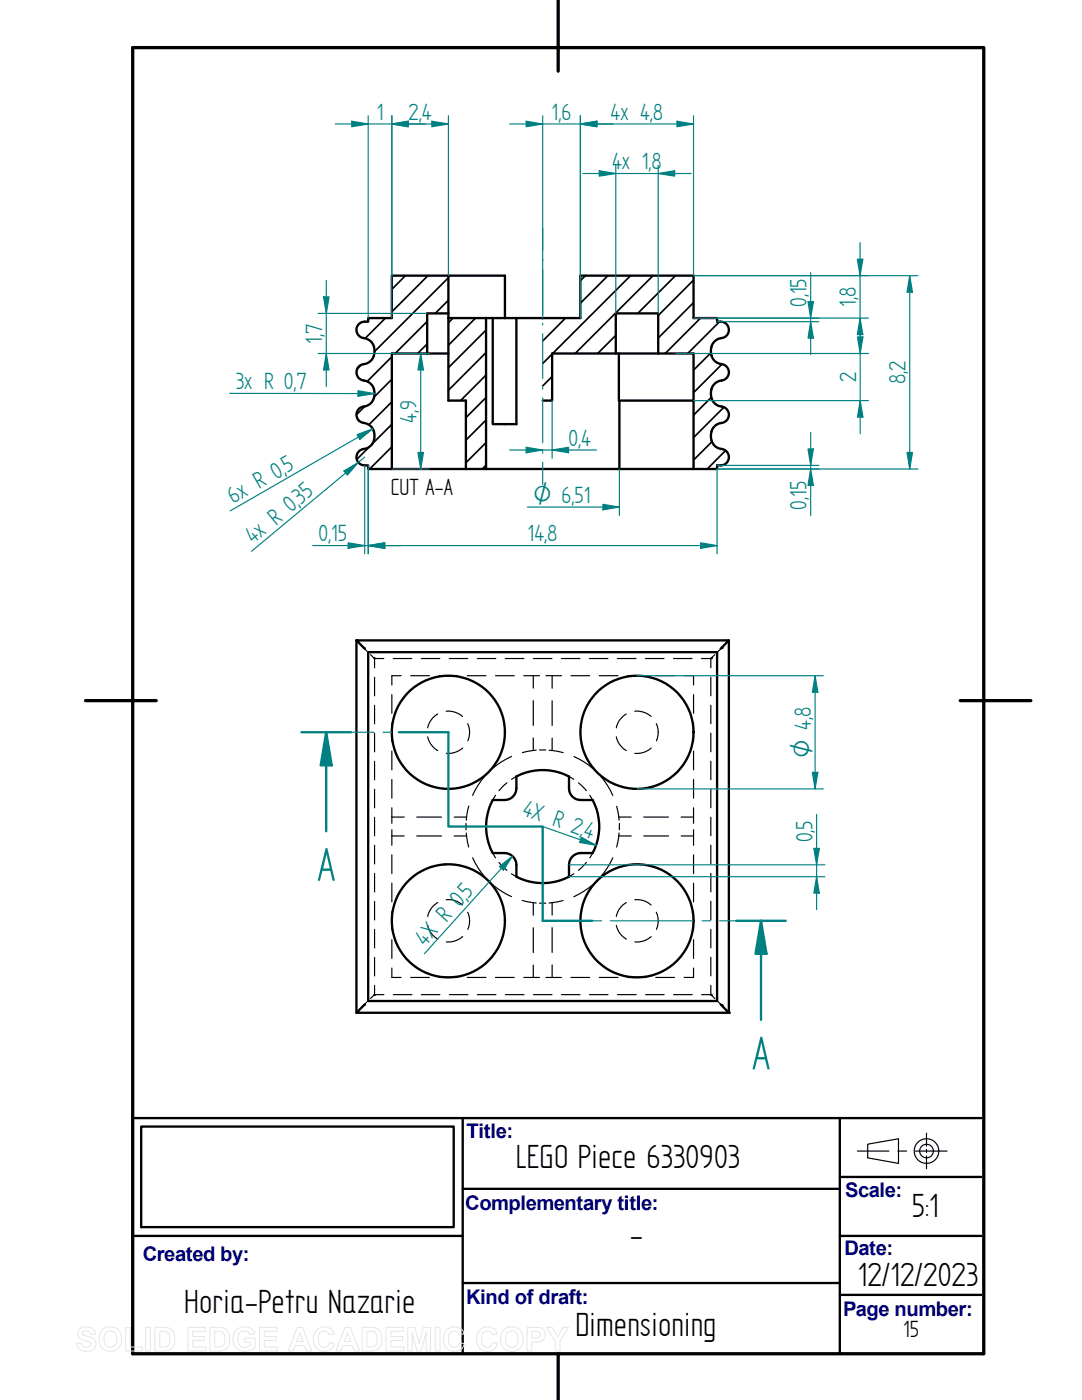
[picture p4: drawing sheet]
<svg xmlns="http://www.w3.org/2000/svg" width="216mm" height="279mm" viewBox="0 0 216 279" stroke-linecap="round" stroke-linejoin="round" font-family="sans-serif">
<path d="M26.5 9.5h169.8v260.7h-169.8zM111.4 .1v14.1M17.1 139.8h14.1M191.6 139.8h14.1M111.4 270.2v9.2" fill="none" stroke="#000" stroke-width=".66"/>
<g fill="none" stroke="#000" stroke-width=".47">
<path d="M89.5 55v24.9h3.5v13.7M89.5 62.5h-4.3v8M89.5 70.5h-11.3v23.1M89.5 63.5h7.5M97 63.5h18.8v-8.5h22.6v8.5h4.7v.7a1.75 1.75 0 0 1 1.9 .5 1.75 1.75 0 0 1 .2 2 1.92 1.92 0 0 1-1.7 .9 2.7 2.7 0 0 0-1.6 2.9 2.7 2.7 0 0 0 2.4 2.2 1.7 1.7 0 0 1 1.1 2.1 1.7 1.7 0 0 1-1.9 1.2 2.7 2.7 0 0 0-1.6 2.9 2.7 2.7 0 0 0 2.4 2.3 1.7 1.7 0 0 1 1.1 2 1.7 1.7 0 0 1-1.9 1.3 2.7 2.7 0 0 0-1.6 2.9 2.7 2.7 0 0 0 2.5 2.3 1.65 1.65 0 0 1 1 1.8 1.65 1.65 0 0 1-1.6 1.4h-.7v.7h-64.9M97 63.5v30.1M98.3 63.5v21.1h4.7v-21.1M100.8 63.5v-8.5h-22.6v8.5h-4.7v.7a1.76 1.76 0 0 0-2.3 2.1 1.84 1.84 0 0 0 1.8 1.3 2.69 2.69 0 0 1 1.7 2.9 2.69 2.69 0 0 1-2.5 2.2 1.7 1.7 0 0 0-1 2 1.7 1.7 0 0 0 1.8 1.3 2.69 2.69 0 0 1 1.7 2.9 2.69 2.69 0 0 1-2.5 2.3 1.7 1.7 0 0 0-1 2 1.7 1.7 0 0 0 1.8 1.3 2.69 2.69 0 0 1 1.7 2.9 2.69 2.69 0 0 1-2.5 2.3 1.64 1.64 0 0 0-1.1 1.8 1.64 1.64 0 0 0 1.7 1.4h.7v.7h4.7M108.3 79.9h1.9v-9.4h28.2v23.1M122.9 70.5v-8h8.4v8M123.5 70.5v9.4h14.9M123.6 79.9v13.7"/>
<path d="M71.1 127.8v74.3M72.8 129.5l-1.7-1.7h74.3l-1.6 1.7M73.5 130.2h69.6v69.6h-69.6zM145.4 127.8v74.3M98.3 159.7h2.4a2.35 2.35 0 0 0 2.3-2.4v-2.3a11.4 11.4 0 0 1 10.5 0v2.3a2.31 2.31 0 0 0 2.4 2.4h2.4a11.2 11.2 0 0 1 0 10.5h-2.4a2.35 2.35 0 0 0-2.4 2.4v2.4a11.4 11.4 0 0 1-10.5 0v-2.4a2.39 2.39 0 0 0-2.3-2.4h-2.4a11.2 11.2 0 0 1 0-10.5zM72.8 200.5l-1.7 1.6h74.3l-1.6-1.6M28.2 224.8h62.3v20.1h-62.3zM92.3 223.1v47.1M92.3 237.3h75.3M167.6 223.1v47.1M167.6 234.9h28.2M195.8 223.1h-169.3v47.1"/>
<path d="M26.5 246.7h65.8M92.3 256.1h75.3M167.6 258.4h28.2M167.6 246.7h28.2"/>
<circle cx="89.5" cy="146.1" r="11.3"/>
<circle cx="127.1" cy="146.2" r="11.3"/>
<circle cx="89.5" cy="183.8" r="11.3"/>
<circle cx="127.1" cy="183.8" r="11.3"/>
</g>
<g fill="none" stroke="#000" stroke-width=".23">
<path d="M71.1 127.8l.5 .5M72.1 128.8l.4 .5M72.5 129.3h.1M72.6 129.3h.1M72.6 129.3l.7 .7M73.9 130.6l.7 .7M74.6 131.3h.1M74.7 131.4h.1M74.7 131.4h1.9M74.7 131.4v1.9M74.7 135.2v3.7M78.2 138.6v3.8"/>
<path d="M78.5 131.4h3.7M80 134.9h-1.8v1.8M81.9 134.9h3.8M84.1 131.4h3.7M87.6 134.9h3.7M89.6 131.4h3.7M93.2 134.9h3.8M95.2 131.4h3.7M98.9 134.9h3.7M100.8 131.4h3.7M104.5 134.9h3.2M106.4 134.9v2.4"/>
<path d="M106.4 139.8v5M106.4 131.4h3.7M108.9 134.9h3.1M110.2 134.9v2.5M110.2 139.8v5M112 131.4h3.7M113.9 134.9h3.8M117.6 131.4h3.7M119.6 134.9h3.7M123.2 131.4h3.7M125.2 134.9h3.8M128.8 131.4h3.7"/>
<path d="M130.9 134.9h3.7M134.4 131.4h3.7M136.5 134.9h1.9v1.8M138.4 138.6v3.8M140 131.4h1.8M141.8 131.4h.1M141.8 131.4v1.9M141.8 135.1v3.8M142 131.3h.1M142 131.3h-.1M142.6 130.7l-.6 .6M144 129.3l-.7 .7"/>
<path d="M144 129.3h.1M144.5 128.8l-.5 .5M145.4 127.8l-.4 .5M74.7 140.8v3.7M74.7 146.3v3.8M74.7 151.9v3.7M74.7 157.5v3.7M78.2 144.3v3.7M78.2 149.9v3.7M78.2 155.6v3.7M85.3 147l.1 .3a4.3 4.3 0 0 0 2 2.5M87.3 142.5l-.1 .1a4.2 4.2 0 0 0-1.9 2.7"/>
<path d="M89 141.9h.5a4.5 4.5 0 0 1 2.8 1.1M92.3 149.3l-.1 .1a4.3 4.3 0 0 1-3.2 .9M93.3 144.4a4.2 4.2 0 0 1 0 3.4M96.7 155a15.5 15.5 0 0 0-2.4 3.7M98.9 158.7l-.6 1M101.2 156.2l-1.6 1.6M102.1 151a15.5 15.5 0 0 0-3.8 2.4M103 155l-.9 .5M106.4 147.3v2.5M106.4 149.8l-2.2 .4M107 149.7l-.6 .1M107.7 149.7h1.2"/>
<path d="M109.6 149.7l.6 .1M110.2 147.3v2.5M110.2 149.8l2.2 .4M113.5 155l1 .5M114.5 151a14.3 14.3 0 0 1 3.8 2.4M115.4 156.2l1.6 1.6M117.7 158.7l.6 1M119.9 155a15.2 15.2 0 0 1 2.4 3.8M123 147v.3a4.3 4.3 0 0 0 2 2.5M125 142.5l-.2 .1a4 4 0 0 0-1.8 2.7M126.7 141.9h.4a4.5 4.5 0 0 1 2.8 1.1M129.9 149.3v.1a4.3 4.3 0 0 1-3.2 .9"/>
<path d="M131 144.4a4.2 4.2 0 0 1 0 3.4M138.4 144.3v3.7M138.4 149.9v3.7M138.4 155.6v3.7M141.8 140.7v3.7M141.8 146.3v3.7M141.8 151.9v3.7M141.8 157.5v3.7M74.7 163.1v3.7M74.7 168.7v3.7M74.7 174.3v3.7M74.7 179.9v3.7"/>
<path d="M78.2 165.6v3.1M78.2 170.6v3.7M78.2 176.3v3.7M78.2 166.8h2.4M78.2 163.1h2.5M78.2 161.2v3.1M83.1 166.8h5M83.2 163.1h4.9M89 179.6a4.1 4.1 0 0 1 3.3 1M90.6 166.8h2.5M90.6 163.1h2.5l-.1 .6M93 164.3v1.3"/>
<path d="M93 166.2l.1 .6M93.1 166.8l.4 2.2M93.5 160.9l-.4 2.2M94.3 171.2a16.3 16.3 0 0 0 2.4 3.7M98.3 176.6a16.2 16.2 0 0 0 3.8 2.3M98.3 170.2l.6 1M99.6 172.1l1.6 1.6M102.1 174.4l.9 .6M104.2 179.7l2.2 .4M112.4 179.7l-2.2 .4M114.5 174.4l-1 .6M117 172.1l-1.6 1.6"/>
<path d="M118.3 170.2l-.6 1M118.3 176.6a16.1 16.1 0 0 1-3.8 2.4M122.3 171.2a15.8 15.8 0 0 1-2.4 3.8M123 160.9l.5 2.2M123.5 166.8h2.5M123.5 163.1v.6M123.5 163.1h2.4M123.5 166.8l-.5 2.3M123.5 166.2v.6M123.6 164.3v1.3M126.7 179.6a4.1 4.1 0 0 1 3.2 1M128.4 163.1h5"/>
<path d="M128.5 166.8h4.9M135.9 163.1h2.5M135.9 166.8h2.5M138.4 165.6v3.1M138.4 161.2v3.1M138.4 170.6v3.7M138.4 176.3v3.7M141.8 163.1v3.7M141.8 168.7v3.7M141.8 174.3v3.7M141.8 179.9v3.7M73.3 199.9l-.7 .7"/>
<path d="M74.6 198.6h.1M74.6 198.6l-.7 .7M74.7 198.5h1.9M74.7 185.5v3.7M74.7 191.1v3.7M74.7 196.7v1.8M74.7 198.5h.1M78.2 193.2v1.9h1.8M78.2 181.9v3.7M78.2 187.5v3.8M78.5 198.5h3.7M81.9 195.1h3.8"/>
<path d="M84.1 198.5h3.7M85.3 184.7l.1 .3a4.3 4.3 0 0 0 2 2.4M87.3 180.1l-.1 .1a4.2 4.2 0 0 0-1.9 2.7M87.6 195.1h3.7M89.7 198.5h3.7M92.3 186.9l-.1 .1a4.2 4.2 0 0 1-3.2 1M93.2 195.1h3.8M93.3 182.1a4.2 4.2 0 0 1 0 3.4M95.2 198.5h3.8M98.9 195.1h3.7M100.8 198.5h3.8M106.4 180.1v2.5"/>
<path d="M106.4 185.1v5M106.4 192.6v2.5M106.4 180.1l.6 .1M106.4 198.5h3.8M107.7 195.1h-3.2M107.7 180.3h1.2M110.2 180.1v2.5M110.2 185.1v5M110.2 192.6v2.5M110.2 180.1l-.6 .1M112 198.5h3.7M112 195.1h-3.1"/>
<path d="M113.9 195.1h3.8M117.6 198.5h3.7M119.6 195.1h3.7M123 184.7v.3a4.3 4.3 0 0 0 2 2.4M123.2 198.5h3.7M125 180.1l-.2 .1a4 4 0 0 0-1.8 2.7M125.2 195.1h3.8M128.8 198.5h3.7M129.9 186.9v.1a4.2 4.2 0 0 1-3.2 1M130.9 195.1h3.7M131 182.1a4.2 4.2 0 0 1 0 3.4M134.4 198.5h3.7"/>
<path d="M138.4 193.2v1.9h-1.9M138.4 181.9v3.7M138.4 187.5v3.8M140 198.5h1.8M141.8 198.5h.1M141.8 185.5v3.7M141.8 191.1v3.7M141.8 196.6v1.9M142 198.6h.1M142 198.6l.6 .7M143.3 199.9l.7 .7M71.6 201.6l-.5 .5"/>
<path d="M72.5 200.6l-.4 .5M72.5 200.6h.1M72.6 200.6h-.1M72.6 200.6h.1M144 200.6h.1M144 200.6l.5 .5M145 201.6l.4 .5M171.1 229.7h6.3M173.1 228.3l6.2-1v4.9l-6.2-1.1zM179.2 229.7h1.7M182.6 229.7h6.4M184.9 226.2v2.5"/>
<path d="M184.9 229.4v.6M184.9 230.7v2.6"/>
<circle cx="184.9" cy="229.7" r="2.46"/>
<circle cx="184.9" cy="229.7" r="1.37"/>
</g>
<g fill="#000">
<circle cx="71.1" cy="127.8" r=".23"/>
<circle cx="145.4" cy="202.1" r=".23"/>
</g>
<g fill="none" stroke="#000" stroke-width=".34">
<path d="M80.9 55l-2.7 2.7M85.4 55l-7.2 7.2M89.5 59.9l-2.7 2.6M89.5 55.4l-14.8 14.8M116.8 55l-1 1M121.3 55l-5.5 5.5M125.8 55l-15.5 15.5M130.3 55l-15.5 15.5M134.8 55l-7.5 7.5M138.4 55.9l-7.1 7.1M72.1 72.8l-.8 .8M76.9 63.5l-4 4"/>
<path d="M78.2 75.7l-3.5 3.5M78.2 71.2l-4.9 4.9M85.2 64.2l-6.4 6.3M85.2 68.6l-1.9 1.9M90.4 63.5l-.9 .9M94.9 63.5l-5.4 5.4M97 70.4l-7.5 7.5M97 65.9l-7.5 7.5M97 79.3l-4 4.1M97 74.8l-5.1 5.1M108.4 63.5l-.1 .1M110.2 70.7l-1.9 1.8"/>
<path d="M110.2 75.1l-1.9 1.9M110.2 79.6l-.3 .3M112.8 63.5l-4.5 4.6M122.9 66.9l-3.6 3.6M138.4 60.4l-7.1 7.1M139.8 63.5l-7.1 7M141.9 70.4l-3.5 3.5M141.9 79.3l-3.5 3.5M143.6 64.2l-6.4 6.3M144.1 72.7l-5.7 5.7M72.8 81.1l-1.7 1.6M73.7 89.2l-2.5 2.5"/>
<path d="M78.2 80.2l-4.6 4.6M78.2 84.7l-3.9 3.9M78.2 89.2l-4.4 4.4M97 92.8l-.8 .8M97 83.8l-4 4M97 88.3l-4 4.1M142 88.2l-3.6 3.6M144.5 81.3l-6.1 6M144.8 89.9l-3.7 3.7"/>
</g>
<path d="M65.1 146.1h9.5M76.4 146.1h1.7M79.9 146.1h9.6M108.3 183.8h8.2M118.3 183.8h1.7M121.8 183.8h16.5M140.1 183.8h1.7M143.6 183.8h8.2" fill="none" stroke="#008080" stroke-width=".23"/>
<path d="M70 146.1h-4.9v19.8M79.6 146.1h9.9v18.9h18.8v18.8h9.9M146.9 183.8h4.9" fill="none" stroke="#008080" stroke-width=".47"/>
<path d="M65.1 146.1l1.1 6.6h-2.2z" fill="#008080"/>
<path d="M65.1 146.1l1.1 6.6h-2.2zM151.8 183.8v19.7" fill="none" stroke="#008080" stroke-width=".47"/>
<path d="M151.8 183.8l1.2 6.6h-2.3z" fill="#008080"/>
<path d="M60.2 146.1h4.9M151.8 183.8l1.2 6.6h-2.3zM151.8 183.8h5" fill="none" stroke="#008080" stroke-width=".47"/>
<path d="M73.5 93.6v16.9M143.1 93.6v16.9M73.5 108.9l3.3-.6v1.1z" fill="none" stroke="#008080" stroke-width=".23"/>
<path d="M73.5 108.9l3.3-.6v1.1z" fill="#008080"/>
<path d="M139.8 108.3l3.3 .6-3.3 .5z" fill="none" stroke="#008080" stroke-width=".23"/>
<path d="M139.8 108.3l3.3 .6-3.3 .5z" fill="#008080"/>
<path d="M138.4 55h44.8M143.1 93.6h40.1M181 90.3h1.1l-.6 3.3zM73.5 108.9h69.6" fill="none" stroke="#008080" stroke-width=".23"/>
<path d="M181 90.3h1.1l-.6 3.3z" fill="#008080"/>
<path d="M181.5 55l.6 3.3h-1.1z" fill="none" stroke="#008080" stroke-width=".23"/>
<path d="M181.5 55l.6 3.3h-1.1z" fill="#008080"/>
<path d="M138.4 55h34.9M171.1 51.7h1.1l-.6 3.3zM181.5 55v38.6M138.4 63.5h34.9" fill="none" stroke="#008080" stroke-width=".23"/>
<path d="M171.1 51.7h1.1l-.6 3.3z" fill="#008080"/>
<path d="M171.6 63.5l.6 3.3h-1.1z" fill="none" stroke="#008080" stroke-width=".23"/>
<path d="M171.6 63.5l.6 3.3h-1.1z" fill="#008080"/>
<path d="M171.6 48.4v21.7M143.1 93.6h20.3M143.1 92.9h20.3M161.8 93.6l.5 3.3h-1.1z" fill="none" stroke="#008080" stroke-width=".23"/>
<path d="M161.8 93.6l.5 3.3h-1.1z" fill="#008080"/>
<path d="M161.2 89.6h1.1l-.5 3.3z" fill="none" stroke="#008080" stroke-width=".23"/>
<path d="M161.2 89.6h1.1l-.5 3.3z" fill="#008080"/>
<path d="M143.1 64.2h20.3M143.1 63.5h20.3M161.8 64.2l.5 3.3h-1.1zM161.8 86.3v16.6" fill="none" stroke="#008080" stroke-width=".23"/>
<path d="M161.8 64.2l.5 3.3h-1.1z" fill="#008080"/>
<path d="M161.2 60.2h1.1l-.5 3.3z" fill="none" stroke="#008080" stroke-width=".23"/>
<path d="M161.2 60.2h1.1l-.5 3.3z" fill="#008080"/>
<path d="M161.8 54.4v16.4M68.6 94l2.9-1.7-2.2 2.5zM72.8 91.2l-22.6 18.8" fill="none" stroke="#008080" stroke-width=".23"/>
<path d="M68.6 94l2.9-1.7-2.2 2.5z" fill="#008080"/>
<path d="M45.9 78.5h28.8M71.4 78l3.3 .5-3.3 .6z" fill="none" stroke="#008080" stroke-width=".23"/>
<path d="M71.4 78l3.3 .5-3.3 .6z" fill="#008080"/>
<path d="M72.8 92.9v17.6M73.5 92.9v17.6M69.5 108.3l3.3 .6-3.3 .5z" fill="none" stroke="#008080" stroke-width=".23"/>
<path d="M69.5 108.3l3.3 .6-3.3 .5z" fill="#008080"/>
<path d="M73.5 108.9l3.3-.6v1.1z" fill="none" stroke="#008080" stroke-width=".23"/>
<path d="M73.5 108.9l3.3-.6v1.1z" fill="#008080"/>
<path d="M73.5 23.1v40.4M78.2 23.1v40.4M78.2 24.7l3.3-.5v1.1zM62.4 108.9h17.7" fill="none" stroke="#008080" stroke-width=".23"/>
<path d="M78.2 24.7l3.3-.5v1.1z" fill="#008080"/>
<path d="M70.2 24.2l3.3 .5-3.3 .6z" fill="none" stroke="#008080" stroke-width=".23"/>
<path d="M70.2 24.2l3.3 .5-3.3 .6z" fill="#008080"/>
<path d="M66.9 24.7h17.9M78.2 23.1v31.9M78.2 24.7l3.3-.5v1.1zM89.5 23.1v31.9" fill="none" stroke="#008080" stroke-width=".23"/>
<path d="M78.2 24.7l3.3-.5v1.1z" fill="#008080"/>
<path d="M86.2 24.2l3.3 .5-3.3 .6z" fill="none" stroke="#008080" stroke-width=".23"/>
<path d="M86.2 24.2l3.3 .5-3.3 .6z" fill="#008080"/>
<path d="M78.2 24.7h11.3M115.8 24.7l3.3-.5v1.1zM115.8 23.1v31.9M138.4 23.1v31.9" fill="none" stroke="#008080" stroke-width=".23"/>
<path d="M115.8 24.7l3.3-.5v1.1z" fill="#008080"/>
<path d="M135.1 24.2l3.3 .5-3.3 .6z" fill="none" stroke="#008080" stroke-width=".23"/>
<path d="M135.1 24.2l3.3 .5-3.3 .6z" fill="#008080"/>
<path d="M108.3 23.1v40.4M115.8 24.7l3.3-.5v1.1zM115.8 24.7h22.6M115.8 23.1v40.4" fill="none" stroke="#008080" stroke-width=".23"/>
<path d="M115.8 24.7l3.3-.5v1.1z" fill="#008080"/>
<path d="M105 24.2l3.3 .5-3.3 .6z" fill="none" stroke="#008080" stroke-width=".23"/>
<path d="M105 24.2l3.3 .5-3.3 .6z" fill="#008080"/>
<path d="M101.7 24.7h20.7M127.1 134.9h37.2M127.1 157.4h37.2M162.1 154.1h1.1l-.6 3.3z" fill="none" stroke="#008080" stroke-width=".23"/>
<path d="M162.1 154.1h1.1l-.6 3.3z" fill="#008080"/>
<path d="M162.6 134.9l.6 3.3h-1.1z" fill="none" stroke="#008080" stroke-width=".23"/>
<path d="M162.6 134.9l.6 3.3h-1.1z" fill="#008080"/>
<path d="M162.6 134.9v22.5M108.3 165l10.6 3.7M116 167.1l2.9 1.6-3.2-.6z" fill="none" stroke="#008080" stroke-width=".23"/>
<path d="M116 167.1l2.9 1.6-3.2-.6z" fill="#008080"/>
<path d="M99.7 172.9l2.6-2-1.8 2.8zM102.3 170.9l-17.6 19.4" fill="none" stroke="#008080" stroke-width=".23"/>
<path d="M99.7 172.9l2.6-2-1.8 2.8z" fill="#008080"/>
<path d="M78.2 70.5h7.4M83.9 70.5l.6 3.3h-1.1zM78.2 93.6h7.4" fill="none" stroke="#008080" stroke-width=".23"/>
<path d="M83.9 70.5l.6 3.3h-1.1z" fill="#008080"/>
<path d="M83.4 90.3h1.1l-.6 3.3z" fill="none" stroke="#008080" stroke-width=".23"/>
<path d="M83.4 90.3h1.1l-.6 3.3z" fill="#008080"/>
<path d="M119.6 34.1l3.3 .5-3.3 .6zM122.9 33v29.5M131.3 33v29.5M83.9 70.5v23.1" fill="none" stroke="#008080" stroke-width=".23"/>
<path d="M119.6 34.1l3.3 .5-3.3 .6z" fill="#008080"/>
<path d="M131.3 34.6l3.3-.5v1.1z" fill="none" stroke="#008080" stroke-width=".23"/>
<path d="M131.3 34.6l3.3-.5v1.1z" fill="#008080"/>
<path d="M116.3 34.6h21.6M113.5 175h51.1M113.5 172.6h51.1M162.9 175l.6 3.2h-1.1z" fill="none" stroke="#008080" stroke-width=".23"/>
<path d="M162.9 175l.6 3.2h-1.1z" fill="#008080"/>
<path d="M162.4 169.3h1.1l-.6 3.3z" fill="none" stroke="#008080" stroke-width=".23"/>
<path d="M162.4 169.3h1.1l-.6 3.3z" fill="#008080"/>
<path d="M108.3 45.5v4.5M108.3 51.7v.4M108.3 53.8v9M108.3 64.5v.4M108.3 66.6v8.9M108.3 77.3v.4M108.3 79.4v8.9M108.3 90.1v.3M108.3 92.2v4.5M123.6 93.6v9.2M120.3 100.6l3.3 .6-3.3 .5zM162.9 162.5v19" fill="none" stroke="#008080" stroke-width=".23"/>
<path d="M120.3 100.6l3.3 .6-3.3 .5z" fill="#008080"/>
<path d="M134.9 70.5h38.4M138.4 79.9h34.9M171.6 79.9l.6 3.3h-1.1zM105.2 101.2h18.4" fill="none" stroke="#008080" stroke-width=".23"/>
<path d="M171.6 79.9l.6 3.3h-1.1z" fill="#008080"/>
<path d="M171.1 67.2h1.1l-.6 3.3z" fill="none" stroke="#008080" stroke-width=".23"/>
<path d="M171.1 67.2h1.1l-.6 3.3z" fill="#008080"/>
<path d="M63.5 70.5h21.7M63.5 62.5h21.7M65.1 70.5l.6 3.3h-1.1zM171.6 64v22.5" fill="none" stroke="#008080" stroke-width=".23"/>
<path d="M65.1 70.5l.6 3.3h-1.1z" fill="#008080"/>
<path d="M64.6 59.2h1.1l-.6 3.3z" fill="none" stroke="#008080" stroke-width=".23"/>
<path d="M64.6 59.2h1.1l-.6 3.3z" fill="#008080"/>
<path d="M65.1 56v21.1M71.2 86.7l3.2-1.1-2.6 2.1zM74.4 85.6l-28.5 16.4" fill="none" stroke="#008080" stroke-width=".23"/>
<path d="M71.2 86.7l3.2-1.1-2.6 2.1z" fill="#008080"/>
<path d="M110.2 79.9v11.6M110.2 89.8l3.3-.5v1.1z" fill="none" stroke="#008080" stroke-width=".23"/>
<path d="M110.2 89.8l3.3-.5v1.1z" fill="#008080"/>
<path d="M105 89.3l3.3 .5-3.3 .6z" fill="none" stroke="#008080" stroke-width=".23"/>
<path d="M105 89.3l3.3 .5-3.3 .6z" fill="#008080"/>
<path d="M101.7 89.8h17.3" fill="none" stroke="#008080" stroke-width=".23"/>
<g fill="none" stroke="#e6e6e6" stroke-width=".2">
<path d="M15.8 265.3a2.19 2.19 0 0 1 3.1 .4l.1 .6h-.9a.91 .91 0 0 0-.8-.7 .91 .91 0 0 0-.9 .5 1.27 1.27 0 0 0 1.3 .7 1.5 1.5 0 0 1 1.4 1.7 1.5 1.5 0 0 1-1.8 1.2 1.72 1.72 0 0 1-2-1.6l.9-.1a1.02 1.02 0 0 0 .9 .9 1.02 1.02 0 0 0 1.1-.7l-.1-.2-.3-.2a2.43 2.43 0 0 1-2.3-1.4l.1-.7zM20.4 265.4a2.37 2.37 0 0 1 3-.2 2.37 2.37 0 0 1 .8 2.9 2.31 2.31 0 0 1-2.9 1.5 2.31 2.31 0 0 1-1.5-3l.2-.5zM21.1 266a1.32 1.32 0 0 1 1.6-.2 1.32 1.32 0 0 1 .6 1.4 1.33 1.33 0 0 1-1.3 1.7 1.33 1.33 0 0 1-1.3-1.6l.1-.8zM25.1 264.9h.9v3.9h2.4v.8h-3.3zM29.1 264.9h.9v4.7h-.9zM29.1 269.6h.1M30.9 264.9h1.8a2.11 2.11 0 0 1 2.2 2.7 1.95 1.95 0 0 1-2.2 2h-1.8zM31.9 265.7a1.67 1.67 0 0 1 1.8 .5 2.32 2.32 0 0 1-.3 2.5l-1.5 .1zM37.5 264.9h3.5v.8h-2.5v1h2.3v.8h-2.3v1.3h2.6v.8h-3.6zM41.9 264.9h1.7a2.11 2.11 0 0 1 2.2 2.7 1.95 1.95 0 0 1-2.1 2h-1.8zM42.8 265.7a1.67 1.67 0 0 1 1.9 .5 2.32 2.32 0 0 1-.4 2.5l-1.5 .1zM47.2 265.4a2.4 2.4 0 0 1 3.5 .5l.1 .3-.9 .2a1.29 1.29 0 0 0-1.6-.7 1.29 1.29 0 0 0-.8 1.5 1.46 1.46 0 0 0 .7 1.6 1.46 1.46 0 0 0 1.7-.3v-.6h-1.1v-.8h2.1v1.9a2.55 2.55 0 0 1-3 .5 2.55 2.55 0 0 1-1.4-2.6l.1-.7z"/>
<path d="M51.8 264.9h3.5v.8h-2.6v1h2.4v.8h-2.4v1.3h2.7v.8h-3.6zM59.3 264.9h1l1.9 4.7h-1l-.4-1.1h-1.9l-.4 1.1h-1zM59.8 266l.7 1.7h-1.3zM63.1 265.5a2.11 2.11 0 0 1 3.6 .7l-1 .2a1.11 1.11 0 0 0-1.3-.8 1.11 1.11 0 0 0-.9 1.2 1.51 1.51 0 0 0 1.2 2.1l.7-.3 .4-.7 .9 .3a2.13 2.13 0 0 1-2.5 1.5 2.13 2.13 0 0 1-1.7-2.4l.3-1.2zM68.8 264.9h1.1l1.8 4.7h-1l-.4-1.1h-1.9l-.4 1.1h-1zM69.3 266l.7 1.7h-1.3zM72.3 264.9h1.7a2.11 2.11 0 0 1 2.2 2.7 1.95 1.95 0 0 1-2.2 2h-1.7zM73.2 265.7a1.67 1.67 0 0 1 1.9 .5 2.32 2.32 0 0 1-.4 2.5l-1.5 .1zM77 264.9h3.5v.8h-2.5v1h2.3v.8h-2.3v1.3h2.6v.8h-3.6zM81.4 264.9h1.4l.8 3.2 .9-3.2h1.4v4.7h-.9v-3.7l-.9 3.7h-.9l-.9-3.7v3.7h-.9zM86.8 264.9h1v4.7h-1zM86.8 269.6h.1"/>
<path d="M89.1 265.5a2.11 2.11 0 0 1 3.5 .7l-.9 .2a1.11 1.11 0 0 0-1.3-.8 1.11 1.11 0 0 0-.9 1.2 1.51 1.51 0 0 0 1.2 2.1l.6-.3 .5-.7 .9 .3a2.13 2.13 0 0 1-2.5 1.5 2.13 2.13 0 0 1-1.7-2.4l.2-1.2zM95.7 265.5a2.11 2.11 0 0 1 3.5 .7l-.9 .2a1.11 1.11 0 0 0-1.3-.8 1.11 1.11 0 0 0-.9 1.2 1.51 1.51 0 0 0 1.2 2.1l.6-.3 .4-.7 1 .3a2.13 2.13 0 0 1-2.5 1.5 2.13 2.13 0 0 1-1.7-2.4l.2-1.2zM100.5 265.4a2.37 2.37 0 0 1 3-.2 2.37 2.37 0 0 1 .8 2.9 2.31 2.31 0 0 1-2.9 1.5 2.31 2.31 0 0 1-1.5-3l.2-.5zM101.2 266a1.32 1.32 0 0 1 1.6-.2 1.32 1.32 0 0 1 .6 1.4 1.33 1.33 0 0 1-1.3 1.7 1.33 1.33 0 0 1-1.3-1.6l.1-.8zM105.2 264.9h1.5a1.56 1.56 0 0 1 2.1 1.7 1.59 1.59 0 0 1-2.1 1.2h-.6v1.8h-.9zM106.1 265.7a1.46 1.46 0 0 1 1.6 .4 .78 .78 0 0 1-.2 .8 .78 .78 0 0 1-.9 .1h-.5zM109.1 264.9h1.1l1.1 1.9 1-1.9h1.2l-1.8 2.7v2h-.9v-2z"/>
</g>
<g font-size="10.6" fill="#008080">
<text x="63.3" y="175.8">A</text>
<text x="150.1" y="213.4">A</text>
</g>
<g font-size="7.6">
<text x="103" y="233.1">LEGO Piece 6330903</text>
<text x="181.9" y="242.8">5:1</text>
<text x="125.7" y="248.7">-</text>
<text x="171.2" y="256.7">12/12/2023</text>
<text x="36.7" y="262">Horia-Petru Nazarie</text>
<text x="114.8" y="266.6">Dimensioning</text>
</g>
<g font-size="5.3" fill="#008080">
<text x="75.2" y="23.9">1</text>
<text x="81.5" y="23.9">2,4</text>
<text x="110.1" y="23.9">1,6</text>
<text x="121.8" y="23.9">4x 4,8</text>
<text x="122.1" y="33.8">4x 1,8</text>
<text x="161" y="61.3" transform="rotate(-90 161 61.3)">0,15</text>
<text x="170.8" y="61.3" transform="rotate(-90 170.8 61.3)">1,8</text>
<text x="64.3" y="68.6" transform="rotate(-90 64.3 68.6)">1,7</text>
<text x="47" y="77.7">3x R 0,7</text>
<text x="170.8" y="76.3" transform="rotate(-90 170.8 76.3)">2</text>
<text x="180.7" y="76.7" transform="rotate(-90 180.7 76.7)">8,2</text>
<text x="83.1" y="84.3" transform="rotate(-90 83.1 84.3)">4,9</text>
<text x="113.4" y="89">0,4</text>
<text x="57.3" y="94.5" transform="rotate(-30 57.3 94.5)">5</text>
<text x="46.5" y="100.7" transform="rotate(-30 46.5 100.7)">6x R 0,</text>
<text x="60" y="100.8" transform="rotate(-40 60 100.8)">35</text>
<text x="161" y="101.7" transform="rotate(-90 161 101.7)">0,15</text>
<text x="50.5" y="108.6" transform="rotate(-40 50.5 108.6)">4x R 0,</text>
<text x="63.5" y="108.1">0,15</text>
<text x="105.3" y="108.1">14,8</text>
<text x="104" y="162.6" transform="rotate(19 104 162.6)">4X R 2,</text>
<text x="116.2" y="166.9" transform="rotate(19 116.2 166.9)">4</text>
<text x="162.1" y="168.1" transform="rotate(-90 162.1 168.1)">0,5</text>
<text x="93.4" y="179.4" transform="rotate(-48 93.4 179.4)">5</text>
<text x="84.9" y="188.9" transform="rotate(-48 84.9 188.9)">4X R 0,</text>
</g>
<g font-size="5.3">
<text x="78" y="98.7">CUT A-A</text>
<text x="180.2" y="266.8">15</text>
</g>
<g font-size="5.1" fill="#008080">
<text x="106.4" y="100.4">O 6,51</text>
<text x="161.8" y="151.3" transform="rotate(-90 161.8 151.3)">O 4,8</text>
</g>
<g font-size="4" fill="#000080">
<text x="93.1" y="227.2">Title:</text>
<text x="168.7" y="238.9">Scale:</text>
<text x="92.8" y="241.4">Complementary title:</text>
<text x="28.5" y="251.8">Created by:</text>
<text x="168.5" y="250.4">Date:</text>
<text x="93" y="260.2">Kind of draft:</text>
<text x="168.2" y="262.7">Page number:</text>
</g>
</svg>
